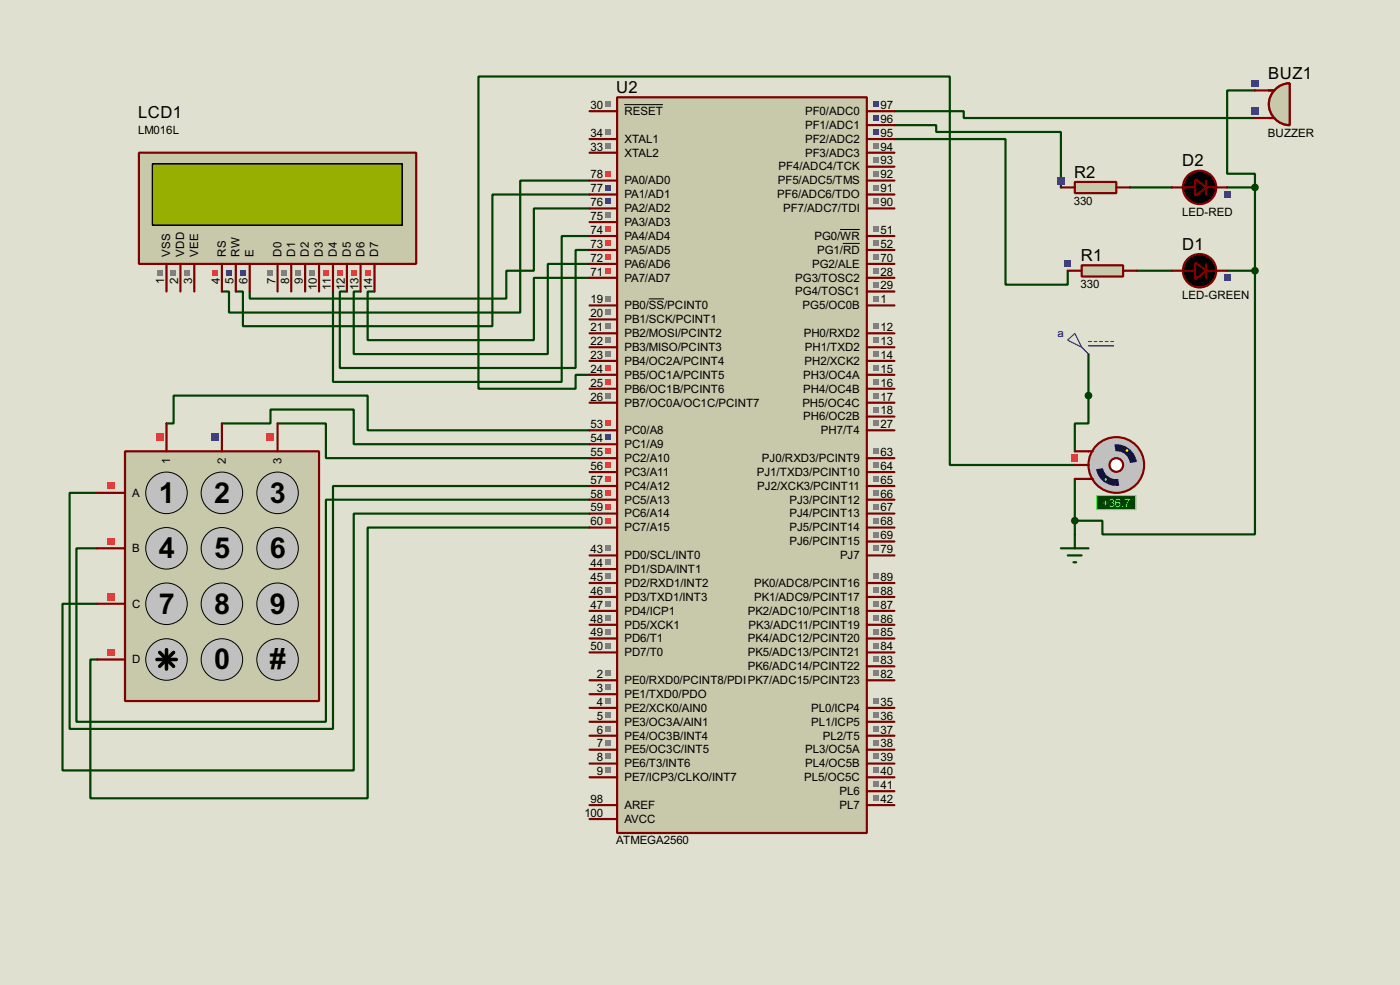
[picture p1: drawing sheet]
<svg xmlns="http://www.w3.org/2000/svg" width="256mm" height="180mm" viewBox="0 0 256 180" stroke-linecap="round" stroke-linejoin="round" font-family="sans-serif">
<path d="M0 0h256.5v180.3h-256.5z" fill="#e0e0d0"/>
<g fill="none" stroke="#004000" stroke-width=".4">
<path d="M229.9 16.6h-5.1v15.2h5.1v2.5M108 38.2h-10.2v11.4h-5v5.1h-47v-1.3M108 35.6h-17.8v24.1h-45.7v-6.3h-1.3M108 33.1h-12.7v24.1h-53.3v-3.8h-1.3M163.9 25.5h20.3v26.6h11.4v-2.5M163.9 20.4h12.7v1.2h53.3M163.9 22.9h7.6v1.3h22.9v10.1M207.1 34.3h7.6M224.8 34.3h5.1M229.9 34.3v15.3M108 50.9h-10.2v11.4h-30.4v-8.9h1.2M108 48.3h-7.6v16.5h-35.6v-11.4h1.3"/>
<path d="M108 45.8h-2.5v21.6h-43.2v-14h1.3M108 43.2h-5.1v26.7h-41.9v-16.5M208.3 49.6h6.4M224.8 49.6h5.1M229.9 49.6v48.2h-27.9v-2.5h-5.1M30.5 77.5h1.3v-5.1h35.6v6.4h40.6M40.7 77.5h8.9v-2.5h15.2v6.3h43.2M50.9 77.5h8.8v6.4h48.3M108 68.6h-2.5v2.6h-17.8v-57.2h86.3v71.1h22.9M199.4 64.8v12.7h-2.5v5.1M108 89h-47v44.4h-48.2v-43.2h5M108 91.5h-48.3v40.6h-45.7v-31.7h3.8"/>
<path d="M108 94h-43.2v47h-53.3v-30.5h6.3M108 96.6h-40.6v49.5h-50.8v-25.4h1.2M196.9 87.7v10.1"/>
</g>
<path d="M25.5 28h50.8v20.3h-50.8z" fill="#c8c8aa" stroke="#800000" stroke-width=".4"/>
<path d="M28 30h45.7v11.2h-45.7z" fill="#324600" stroke="#000" stroke-width=".25"/>
<path d="M28 30h45.7v11.2h-45.7z" fill="#96af00" stroke="#000" stroke-width=".25"/>
<g fill="none" stroke="#800000" stroke-width=".4">
<path d="M30.5 48.3v5.1M33.1 48.3v5.1M35.6 48.3v5.1M40.7 48.3v5.1M43.2 48.3v5.1M45.8 48.3v5.1M50.9 48.3v5.1M53.4 48.3v5.1M55.9 48.3v5.1M58.5 48.3v5.1M61 48.3v5.1M63.6 48.3v5.1"/>
<path d="M66.1 48.3v5.1M68.6 48.3v5.1"/>
</g>
<g fill="#ff4040">
<path d="M66.9 49.5h1v1h-1z"/>
<path d="M64.3 49.5h1v1h-1z"/>
<path d="M61.8 49.5h1v1h-1z"/>
<path d="M59.2 49.5h1.1v1h-1.1z"/>
</g>
<g fill="#808080">
<path d="M56.7 49.5h1v1h-1z"/>
<path d="M54.2 49.5h1v1h-1z"/>
<path d="M51.6 49.5h1v1h-1z"/>
<path d="M49.1 49.5h1v1h-1z"/>
</g>
<g fill="#4040ff">
<path d="M44 49.5h1v1h-1z"/>
<path d="M41.5 49.5h1v1h-1z"/>
</g>
<path d="M38.9 49.5h1v1h-1z" fill="#ff4040"/>
<g fill="#808080">
<path d="M28.8 49.5h1v1h-1z"/>
<path d="M31.3 49.5h1v1h-1z"/>
<path d="M33.8 49.5h1.1v1h-1.1z"/>
</g>
<path d="M113.1 17.8h45.7v134.7h-45.7z" fill="#c8c8aa" stroke="#800000" stroke-width=".4"/>
<g fill="none" stroke="#800000" stroke-width=".4">
<path d="M108 20.4h5.1M108 28h5.1M108 25.5h5.1M108 38.2h5.1M108 35.6h5.1M108 33.1h5.1M158.8 20.4h5.1M158.8 28h5.1M158.8 25.5h5.1M158.8 38.2h5.1M158.8 35.6h5.1M158.8 33.1h5.1"/>
<path d="M158.8 30.5h5.1M158.8 22.9h5.1M108 55.9h5.1M108 58.5h5.1M108 50.9h5.1M108 43.2h5.1M108 45.8h5.1M108 48.3h5.1M108 40.7h5.1M158.8 55.9h5.1M158.8 50.9h5.1M158.8 53.4h5.1"/>
<path d="M158.8 43.2h5.1M158.8 45.8h5.1M158.8 48.3h5.1M108 61h5.1M108 63.6h5.1M108 66.1h5.1M108 68.6h5.1M108 71.2h5.1M108 73.7h5.1M108 78.8h5.1M158.8 61h5.1M158.8 63.6h5.1"/>
<path d="M158.8 66.1h5.1M158.8 68.6h5.1M158.8 71.2h5.1M158.8 73.7h5.1M158.8 76.3h5.1M158.8 78.8h5.1M108 81.3h5.1M108 83.9h5.1M108 86.4h5.1M108 89h5.1M108 91.5h5.1M108 94h5.1"/>
<path d="M108 96.6h5.1M158.8 83.9h5.1M158.8 86.4h5.1M158.8 89h5.1M158.8 91.5h5.1M158.8 94h5.1M158.8 96.6h5.1M158.8 99.1h5.1M108 101.7h5.1M108 104.2h5.1M108 106.7h5.1M108 109.3h5.1"/>
<path d="M108 111.8h5.1M108 114.4h5.1M108 116.9h5.1M108 119.4h5.1M158.8 101.7h5.1M158.8 106.7h5.1M158.8 109.3h5.1M158.8 111.8h5.1M158.8 114.4h5.1M158.8 116.9h5.1M158.8 119.4h5.1M108 124.5h5.1"/>
<path d="M108 127.1h5.1M108 129.6h5.1M108 132.1h5.1M108 134.7h5.1M108 137.2h5.1M108 139.8h5.1M158.8 124.5h5.1M158.8 129.6h5.1M158.8 132.1h5.1M158.8 134.7h5.1M158.8 137.2h5.1M158.8 139.8h5.1"/>
<path d="M158.8 122h5.1M108 142.3h5.1M108 147.4h5.1M108 149.9h5.1M158.8 142.3h5.1M158.8 144.8h5.1M158.8 147.4h5.1"/>
</g>
<path d="M114.4 19.2h7.1M118.9 54.7h2.8M153.9 42h3.6M154.4 44.6h3.1" fill="none" stroke="#000" stroke-width=".18"/>
<g fill="#808080">
<path d="M159.9 54.2h1.1v1h-1.1z"/>
<path d="M110.9 122.7h1v1.1h-1z"/>
<path d="M110.9 125.3h1v1h-1z"/>
<path d="M110.9 127.8h1v1h-1z"/>
<path d="M110.9 130.4h1v1h-1z"/>
<path d="M110.9 132.9h1v1h-1z"/>
<path d="M110.9 135.4h1v1.1h-1z"/>
<path d="M110.9 138h1v1h-1z"/>
<path d="M110.9 140.5h1v1h-1z"/>
<path d="M159.9 59.2h1.1v1.1h-1.1z"/>
<path d="M159.9 61.8h1.1v1h-1.1z"/>
<path d="M159.9 64.3h1.1v1h-1.1z"/>
<path d="M159.9 66.9h1.1v1h-1.1z"/>
<path d="M159.9 69.4h1.1v1h-1.1z"/>
<path d="M159.9 71.9h1.1v1.1h-1.1z"/>
<path d="M159.9 74.5h1.1v1h-1.1z"/>
<path d="M110.9 54.2h1v1h-1z"/>
<path d="M110.9 56.7h1v1h-1z"/>
<path d="M110.9 59.2h1v1.1h-1z"/>
<path d="M110.9 61.8h1v1h-1z"/>
<path d="M110.9 64.3h1v1h-1z"/>
</g>
<g fill="#ff4040">
<path d="M110.9 66.9h1v1h-1z"/>
<path d="M110.9 69.4h1v1h-1z"/>
</g>
<g fill="#808080">
<path d="M110.9 71.9h1v1.1h-1z"/>
<path d="M159.9 77h1.1v1h-1.1z"/>
<path d="M159.9 49.1h1.1v1h-1.1z"/>
<path d="M159.9 51.6h1.1v1h-1.1z"/>
<path d="M110.9 18.6h1v1h-1z"/>
<path d="M110.9 26.2h1v1h-1z"/>
<path d="M110.9 23.7h1v1h-1z"/>
<path d="M159.9 127.8h1.1v1h-1.1z"/>
<path d="M159.9 130.4h1.1v1h-1.1z"/>
<path d="M159.9 132.9h1.1v1h-1.1z"/>
<path d="M159.9 135.4h1.1v1.1h-1.1z"/>
<path d="M159.9 138h1.1v1h-1.1z"/>
<path d="M159.9 140.5h1.1v1h-1.1z"/>
<path d="M159.9 143.1h1.1v1h-1.1z"/>
<path d="M159.9 145.6h1.1v1h-1.1z"/>
<path d="M110.9 99.9h1v1h-1z"/>
<path d="M110.9 102.4h1v1h-1z"/>
<path d="M110.9 105h1v1h-1z"/>
<path d="M110.9 107.5h1v1h-1z"/>
<path d="M110.9 110h1v1.1h-1z"/>
<path d="M110.9 112.6h1v1h-1z"/>
<path d="M110.9 115.1h1v1h-1z"/>
<path d="M110.9 117.7h1v1h-1z"/>
<path d="M159.9 41.5h1.1v1h-1.1z"/>
<path d="M159.9 44h1.1v1h-1.1z"/>
</g>
<path d="M110.9 77h1v1h-1z" fill="#ff4040"/>
<path d="M110.9 79.6h1v1h-1z" fill="#4040ff"/>
<g fill="#ff4040">
<path d="M110.9 82.1h1v1h-1z"/>
<path d="M110.9 84.6h1v1.1h-1z"/>
<path d="M110.9 87.2h1v1h-1z"/>
<path d="M110.9 89.7h1v1h-1z"/>
<path d="M110.9 92.3h1v1h-1z"/>
<path d="M110.9 94.8h1v1h-1z"/>
</g>
<g fill="#808080">
<path d="M159.9 82.1h1.1v1h-1.1z"/>
<path d="M159.9 84.6h1.1v1.1h-1.1z"/>
<path d="M159.9 87.2h1.1v1h-1.1z"/>
<path d="M159.9 89.7h1.1v1h-1.1z"/>
<path d="M159.9 92.3h1.1v1h-1.1z"/>
<path d="M159.9 94.8h1.1v1h-1.1z"/>
<path d="M159.9 97.3h1.1v1.1h-1.1z"/>
<path d="M159.9 46.5h1.1v1.1h-1.1z"/>
</g>
<g fill="#ff4040">
<path d="M110.9 49.1h1v1h-1z"/>
<path d="M110.9 46.5h1v1.1h-1z"/>
<path d="M110.9 44h1v1h-1z"/>
<path d="M110.9 41.5h1v1h-1z"/>
</g>
<path d="M110.9 38.9h1v1h-1z" fill="#808080"/>
<g fill="#4040ff">
<path d="M110.9 36.4h1v1h-1z"/>
<path d="M110.9 33.8h1v1.1h-1z"/>
</g>
<path d="M110.9 31.3h1v1h-1z" fill="#ff4040"/>
<g fill="#808080">
<path d="M159.9 99.9h1.1v1h-1.1z"/>
<path d="M159.9 122.7h1.1v1.1h-1.1z"/>
<path d="M159.9 120.2h1.1v1h-1.1z"/>
<path d="M159.9 117.7h1.1v1h-1.1z"/>
<path d="M159.9 115.1h1.1v1h-1.1z"/>
<path d="M159.9 112.6h1.1v1h-1.1z"/>
<path d="M159.9 110h1.1v1.1h-1.1z"/>
<path d="M159.9 107.5h1.1v1h-1.1z"/>
<path d="M159.9 105h1.1v1h-1.1z"/>
<path d="M159.9 36.4h1.1v1h-1.1z"/>
<path d="M159.9 33.8h1.1v1.1h-1.1z"/>
<path d="M159.9 31.3h1.1v1h-1.1z"/>
<path d="M159.9 28.8h1.1v1h-1.1z"/>
<path d="M159.9 26.2h1.1v1h-1.1z"/>
</g>
<g fill="#4040ff">
<path d="M159.9 23.7h1.1v1h-1.1z"/>
<path d="M159.9 21.1h1.1v1.1h-1.1z"/>
<path d="M159.9 18.6h1.1v1h-1.1z"/>
</g>
<path d="M22.9 82.6h35.6v45.7h-35.6z" fill="#c8c8aa" stroke="#800000" stroke-width=".4"/>
<g fill="#c0c0c0" stroke="#000" stroke-width=".18">
<circle cx="30.5" cy="90.2" r="3.8"/>
<circle cx="40.6" cy="90.2" r="3.8"/>
<circle cx="50.8" cy="90.2" r="3.8"/>
<circle cx="30.5" cy="100.4" r="3.8"/>
<circle cx="40.6" cy="100.4" r="3.8"/>
<circle cx="50.8" cy="100.4" r="3.8"/>
<circle cx="30.5" cy="110.5" r="3.8"/>
<circle cx="40.6" cy="110.5" r="3.8"/>
<circle cx="50.8" cy="110.5" r="3.8"/>
<circle cx="30.5" cy="120.7" r="3.8"/>
<circle cx="40.6" cy="120.7" r="3.8"/>
<circle cx="50.8" cy="120.7" r="3.8"/>
</g>
<path d="M29.3 119.4l2.5 2.6M30.5 118.9v3.6M31.8 119.4l-2.5 2.6M28.8 120.7h3.5" fill="none" stroke="#000" stroke-width=".65"/>
<path d="M30.5 77.5v5.1M40.7 77.5v5.1M50.9 77.5v5.1M17.8 90.2h5.1M17.8 100.4h5.1M17.8 110.5h5.1M17.8 120.7h5.1" fill="none" stroke="#800000" stroke-width=".4"/>
<path d="M28.6 79.4h1.3v1.3h-1.3z" fill="#ff4040"/>
<path d="M38.8 79.4h1.3v1.3h-1.3z" fill="#4040ff"/>
<g fill="#ff4040">
<path d="M48.9 79.4h1.3v1.3h-1.3z"/>
<path d="M19.7 88.3h1.3v1.3h-1.3z"/>
<path d="M19.7 98.5h1.3v1.2h-1.3z"/>
<path d="M19.7 108.6h1.3v1.3h-1.3z"/>
<path d="M19.7 118.8h1.3v1.3h-1.3z"/>
</g>
<circle cx="204.5" cy="85.1" r="5.1" fill="#c0c0c0" stroke="#800000" stroke-width=".4"/>
<circle cx="204.5" cy="85.1" r="1.25" fill="#feffff" stroke="#800000" stroke-width=".4"/>
<path d="M199.4 82.6h.8M199.4 87.7h.8" fill="none" stroke="#800000" stroke-width=".4"/>
<path d="M207 84.8l1.3-.2a3.7 3.7 0 0 1-3.2 4.3l-.2-1.2a2.51 2.51 0 0 0 2.1-2.9z" fill-rule="evenodd" fill="#c0c0c0" stroke="#c0c0c0" stroke-width=".4"/>
<g fill="#000080">
<path d="M200.8 85.7l1.2-.2a2.5 2.5 0 0 0 2.9 2.2l.2 1.2a3.8 3.8 0 0 1-4.3-3.2z" fill-rule="evenodd"/>
<path d="M204 81.4a3.8 3.8 0 0 1 4.3 3.2l-1.3 .2a2.5 2.5 0 0 0-2.8-2.2z" fill-rule="evenodd"/>
</g>
<path d="M201.9 82.3l1.3-.8 .8-.1 .2 1.2a2.48 2.48 0 0 0-2.2 2.9l-1.2 .2a3.7 3.7 0 0 1 1.1-3.4z" fill-rule="evenodd" fill="#c0c0c0" stroke="#c0c0c0" stroke-width=".4"/>
<circle cx="206.5" cy="82.5" r=".25" fill="#ff0"/>
<circle cx="202.6" cy="87.8" r=".25" fill="#0f0"/>
<path d="M201 90.7h7.1v2.6h-7.1z" fill="#004000" stroke="#0f0" stroke-width=".2"/>
<path d="M196.9 85.1h2.5M196.9 82.6h2.5M196.9 87.7h2.5" fill="none" stroke="#800000" stroke-width=".4"/>
<path d="M196.3 83.2h1.2v1.3h-1.2z" fill="#ff4040"/>
<path d="M196.9 97.8v2.6M194.4 100.4h5M195.6 101.7h2.6M196.7 102.9h.5" fill="none" stroke="#004000" stroke-width=".4"/>
<path d="M195.6 62.3l1.3-1.3 1.3 2.6zM198.2 63.6l1.2 1.2M199.4 62.5h.6M199.4 63.3h4.6M200.5 62.5h.5M201.5 62.5h.5M202.5 62.5h.5M203.5 62.5h.5" fill="none" stroke="#0000c0" stroke-width=".2"/>
<path d="M233.6 16.4a3.8 3.8 0 0 1 2.7-1.1v7.6a3.8 3.8 0 0 1-3.5-2.4 3.8 3.8 0 0 1 .8-4.1z" fill-rule="evenodd" fill="#c8c8aa" stroke="#800000" stroke-width=".4"/>
<path d="M232.5 16.6h1M232.5 21.6h1" fill="none" stroke="#800000" stroke-width=".4"/>
<path d="M233.6 16.4a3.8 3.8 0 0 1 2.7-1.1v7.6a3.8 3.8 0 0 1-3.5-2.4 3.8 3.8 0 0 1 .8-4.1z" fill-rule="evenodd" fill="#c8c8aa" stroke="#800000" stroke-width=".4"/>
<path d="M229.9 16.6h3.6M229.9 21.6h3.6" fill="none" stroke="#800000" stroke-width=".4"/>
<g fill="#4040ff">
<path d="M229.3 19.7h1.3v1.3h-1.3z"/>
<path d="M229.3 14.7h1.3v1.2h-1.3z"/>
</g>
<circle cx="199.4" cy="72.4" r=".5" fill="#004000" stroke="#004000" stroke-width=".4"/>
<g fill="#000" stroke="#800000" stroke-width=".4">
<path d="M219 48.1l2 1.5-2 1.5z"/>
<circle cx="219.7" cy="49.6" r="3.1"/>
</g>
<path d="M214.7 49.6h4.3M221 48.3v2.6M221 49.6h3.8" fill="none" stroke="#800000" stroke-width=".4"/>
<path d="M224.2 50.2h1.3v1.3h-1.3z" fill="#4040ff"/>
<path d="M198.2 48.6h7.6v2h-7.6z" fill="#c8c8aa" stroke="#800000" stroke-width=".4"/>
<path d="M195.6 49.6h2.6M205.8 49.6h2.5" fill="none" stroke="#800000" stroke-width=".4"/>
<path d="M195 47.7h1.3v1.2h-1.3z" fill="#4040ff"/>
<g fill="#000" stroke="#800000" stroke-width=".4">
<path d="M219 32.8l2 1.5-2 1.6z"/>
<circle cx="219.7" cy="34.3" r="3.1"/>
</g>
<path d="M214.7 34.3h4.3M221 33.1v2.5M221 34.3h3.8" fill="none" stroke="#800000" stroke-width=".4"/>
<path d="M224.2 35h1.3v1.2h-1.3z" fill="#4040ff"/>
<path d="M196.9 33.3h7.6v2.1h-7.6z" fill="#c8c8aa" stroke="#800000" stroke-width=".4"/>
<path d="M194.4 34.3h2.5M204.5 34.3h2.6" fill="none" stroke="#800000" stroke-width=".4"/>
<path d="M193.7 32.4h1.3v1.3h-1.3z" fill="#4040ff"/>
<g fill="#004000" stroke="#004000" stroke-width=".4">
<circle cx="229.9" cy="34.3" r=".5"/>
<circle cx="229.9" cy="49.6" r=".5"/>
<circle cx="196.9" cy="95.3" r=".5"/>
</g>
<g font-size="5.9">
<text x="29.1" y="92">1</text>
<text x="39.3" y="92">2</text>
<text x="49.5" y="92">3</text>
<text x="29.1" y="102.2">4</text>
<text x="39.3" y="102.2">5</text>
<text x="49.5" y="102.2">6</text>
<text x="29.1" y="112.3">7</text>
<text x="39.3" y="112.3">8</text>
<text x="49.5" y="112.3">9</text>
<text x="39.3" y="122.5">0</text>
<text x="49.5" y="122.5">#</text>
</g>
<g font-size="3.4">
<text x="112.9" y="17">U2</text>
<text x="232.3" y="14.5">BUZ1</text>
<text x="25.3" y="21.7">LCD1</text>
<text x="196.8" y="32.5">R2</text>
<text x="216.6" y="30.5">D2</text>
<text x="198" y="47.8">R1</text>
<text x="216.6" y="45.7">D1</text>
</g>
<g font-size="2.4">
<text x="108.2" y="19.9">30</text>
<text x="114.4" y="21">RESET</text>
<text x="147.5" y="23.6">PF1/ADC1</text>
<text x="147.5" y="21">PF0/ADC0</text>
<text x="161.3" y="22.5">96</text>
<text x="161.3" y="19.9">97</text>
<text x="25.3" y="24.6">LM016L</text>
<text x="108.2" y="27.5">33</text>
<text x="108.2" y="25">34</text>
<text x="114.4" y="28.6">XTAL2</text>
<text x="114.4" y="26.1">XTAL1</text>
<text x="147.5" y="28.6">PF3/ADC3</text>
<text x="147.5" y="26.1">PF2/ADC2</text>
<text x="161.3" y="27.5">94</text>
<text x="161.3" y="25">95</text>
<text x="232.3" y="25">BUZZER</text>
<text x="108.2" y="35.2">77</text>
<text x="108.2" y="32.6">78</text>
<text x="114.4" y="33.8">PA0/AD0</text>
<text x="142.5" y="33.8">PF5/ADC5/TMS</text>
<text x="142.6" y="31.2">PF4/ADC4/TCK</text>
<text x="161.3" y="35.2">91</text>
<text x="161.3" y="32.6">92</text>
<text x="161.3" y="30.1">93</text>
<text x="108.2" y="40.2">75</text>
<text x="108.2" y="37.7">76</text>
<text x="114.4" y="41.3">PA3/AD3</text>
<text x="114.4" y="38.8">PA2/AD2</text>
<text x="114.4" y="36.3">PA1/AD1</text>
<text x="142.4" y="36.3">PF6/ADC6/TDO</text>
<text x="143.5" y="38.8">PF7/ADC7/TDI</text>
<text x="161.3" y="37.7">90</text>
<text x="196.7" y="37.4">330</text>
<text x="216.5" y="39.5">LED-RED</text>
<text x="31.2" y="47" transform="rotate(-90 31.2 47)">VSS</text>
<text x="33.8" y="47" transform="rotate(-90 33.8 47)">VDD</text>
<text x="36.3" y="47" transform="rotate(-90 36.3 47)">VEE</text>
<text x="41.4" y="47" transform="rotate(-90 41.4 47)">RS</text>
<text x="43.9" y="47" transform="rotate(-90 43.9 47)">RW</text>
<text x="46.5" y="47" transform="rotate(-90 46.5 47)">E</text>
<text x="51.6" y="47" transform="rotate(-90 51.6 47)">D0</text>
<text x="54.1" y="47" transform="rotate(-90 54.1 47)">D1</text>
<text x="56.6" y="47" transform="rotate(-90 56.6 47)">D2</text>
<text x="59.2" y="47" transform="rotate(-90 59.2 47)">D3</text>
<text x="61.7" y="47" transform="rotate(-90 61.7 47)">D4</text>
<text x="64.3" y="47" transform="rotate(-90 64.3 47)">D5</text>
<text x="66.8" y="47" transform="rotate(-90 66.8 47)">D6</text>
<text x="69.3" y="47" transform="rotate(-90 69.3 47)">D7</text>
<text x="108.2" y="47.9">72</text>
<text x="108.2" y="45.4">73</text>
<text x="108.2" y="42.8">74</text>
<text x="114.4" y="46.5">PA5/AD5</text>
<text x="114.4" y="43.9">PA4/AD4</text>
<text x="149.2" y="43.9">PG0/WR</text>
<text x="149.7" y="46.5">PG1/RD</text>
<text x="161.3" y="42.8">51</text>
<text x="161.3" y="45.4">52</text>
<text x="161.3" y="47.9">70</text>
<text x="30.1" y="52" transform="rotate(-90 30.1 52)">1</text>
<text x="32.7" y="52" transform="rotate(-90 32.7 52)">2</text>
<text x="35.2" y="52" transform="rotate(-90 35.2 52)">3</text>
<text x="40.3" y="52" transform="rotate(-90 40.3 52)">4</text>
<text x="42.8" y="52" transform="rotate(-90 42.8 52)">5</text>
<text x="45.3" y="52" transform="rotate(-90 45.3 52)">6</text>
<text x="50.4" y="52" transform="rotate(-90 50.4 52)">7</text>
<text x="53" y="52" transform="rotate(-90 53 52)">8</text>
<text x="55.5" y="52" transform="rotate(-90 55.5 52)">9</text>
<text x="58.1" y="53.2" transform="rotate(-90 58.1 53.2)">10</text>
<text x="60.6" y="53" transform="rotate(-90 60.6 53)">11</text>
<text x="63.1" y="53.2" transform="rotate(-90 63.1 53.2)">12</text>
<text x="65.7" y="53.2" transform="rotate(-90 65.7 53.2)">13</text>
<text x="68.2" y="53.2" transform="rotate(-90 68.2 53.2)">14</text>
<text x="108.2" y="50.4">71</text>
<text x="114.4" y="51.5">PA7/AD7</text>
<text x="114.4" y="49">PA6/AD6</text>
<text x="145.7" y="51.5">PG3/TOSC2</text>
<text x="148.8" y="49">PG2/ALE</text>
<text x="161.3" y="50.4">28</text>
<text x="161.3" y="52.9">29</text>
<text x="198" y="52.7">330</text>
<text x="108.2" y="55.5">19</text>
<text x="108.2" y="58.1">20</text>
<text x="114.4" y="56.6">PB0/SS/PCINT0</text>
<text x="114.4" y="59.2">PB1/SCK/PCINT1</text>
<text x="145.7" y="54">PG4/TOSC1</text>
<text x="147" y="56.6">PG5/OC0B</text>
<text x="161.3" y="55.5">1</text>
<text x="216.5" y="54.7">LED-GREEN</text>
<text x="108.2" y="60.6">21</text>
<text x="108.2" y="63.1">22</text>
<text x="108.2" y="65.6">23</text>
<text x="114.4" y="61.7">PB2/MOSI/PCINT2</text>
<text x="114.4" y="64.2">PB3/MISO/PCINT3</text>
<text x="147.2" y="61.7">PH0/RXD2</text>
<text x="147.4" y="64.2">PH1/TXD2</text>
<text x="161.3" y="60.6">12</text>
<text x="161.3" y="63.1">13</text>
<text x="161.3" y="65.6">14</text>
<text x="108.2" y="68.2">24</text>
<text x="108.2" y="70.8">25</text>
<text x="114.4" y="66.7">PB4/OC2A/PCINT4</text>
<text x="114.4" y="69.3">PB5/OC1A/PCINT5</text>
<text x="114.4" y="71.9">PB6/OC1B/PCINT6</text>
<text x="147.1" y="69.3">PH3/OC4A</text>
<text x="147.1" y="71.9">PH4/OC4B</text>
<text x="147.4" y="66.7">PH2/XCK2</text>
<text x="161.3" y="68.2">15</text>
<text x="161.3" y="70.8">16</text>
<text x="108.2" y="73.3">26</text>
<text x="114.4" y="74.4">PB7/OC0A/OC1C/PCINT7</text>
<text x="147" y="74.4">PH5/OC4C</text>
<text x="147.1" y="76.9">PH6/OC2B</text>
<text x="161.3" y="73.3">17</text>
<text x="161.3" y="75.8">18</text>
<text x="108.2" y="78.3">53</text>
<text x="108.2" y="80.9">54</text>
<text x="108.2" y="83.5">55</text>
<text x="114.4" y="79.5">PC0/A8</text>
<text x="114.4" y="82">PC1/A9</text>
<text x="150.4" y="79.5">PH7/T4</text>
<text x="161.3" y="78.3">27</text>
<text x="161.3" y="83.5">63</text>
<text x="31.2" y="85" transform="rotate(-90 31.2 85)">1</text>
<text x="41.4" y="85" transform="rotate(-90 41.4 85)">2</text>
<text x="51.6" y="85" transform="rotate(-90 51.6 85)">3</text>
<text x="108.2" y="86">56</text>
<text x="108.2" y="88.5">57</text>
<text x="114.4" y="84.6">PC2/A10</text>
<text x="114.4" y="87.1">PC3/A11</text>
<text x="114.4" y="89.6">PC4/A12</text>
<text x="138.6" y="87.1">PJ1/TXD3/PCINT10</text>
<text x="138.7" y="89.6">PJ2/XCK3/PCINT11</text>
<text x="139.6" y="84.6">PJ0/RXD3/PCINT9</text>
<text x="161.3" y="86">64</text>
<text x="161.3" y="88.5">65</text>
<text x="24.2" y="90.9">A</text>
<text x="108.2" y="91.1">58</text>
<text x="108.2" y="93.6">59</text>
<text x="114.4" y="92.2">PC5/A13</text>
<text x="114.4" y="94.7">PC6/A14</text>
<text x="144.6" y="92.2">PJ3/PCINT12</text>
<text x="144.6" y="94.7">PJ4/PCINT13</text>
<text x="161.3" y="91.1">66</text>
<text x="161.3" y="93.6">67</text>
<text x="24.2" y="101.1">B</text>
<text x="108.2" y="101.2">43</text>
<text x="108.2" y="96.2">60</text>
<text x="114.4" y="97.3">PC7/A15</text>
<text x="144.6" y="97.3">PJ5/PCINT14</text>
<text x="144.6" y="99.8">PJ6/PCINT15</text>
<text x="161.3" y="96.2">68</text>
<text x="161.3" y="98.7">69</text>
<text x="161.3" y="101.2">79</text>
<text x="108.2" y="103.8">44</text>
<text x="108.2" y="106.3">45</text>
<text x="114.4" y="102.4">PD0/SCL/INT0</text>
<text x="114.4" y="104.9">PD1/SDA/INT1</text>
<text x="114.4" y="107.4">PD2/RXD1/INT2</text>
<text x="138.1" y="107.4">PK0/ADC8/PCINT16</text>
<text x="153.9" y="102.4">PJ7</text>
<text x="161.3" y="106.3">89</text>
<text x="24.2" y="111.2">C</text>
<text x="108.2" y="108.9">46</text>
<text x="108.2" y="111.4">47</text>
<text x="108.2" y="114">48</text>
<text x="114.4" y="110">PD3/TXD1/INT3</text>
<text x="114.4" y="112.5">PD4/ICP1</text>
<text x="137" y="112.5">PK2/ADC10/PCINT18</text>
<text x="138.1" y="110">PK1/ADC9/PCINT17</text>
<text x="161.3" y="114">86</text>
<text x="161.3" y="111.4">87</text>
<text x="161.3" y="108.9">88</text>
<text x="108.2" y="116.5">49</text>
<text x="108.2" y="119">50</text>
<text x="114.4" y="115.1">PD5/XCK1</text>
<text x="114.4" y="117.6">PD6/T1</text>
<text x="137" y="117.6">PK4/ADC12/PCINT20</text>
<text x="137.1" y="115.1">PK3/ADC11/PCINT19</text>
<text x="161.3" y="119">84</text>
<text x="161.3" y="116.5">85</text>
<text x="24.2" y="121.4">D</text>
<text x="109.4" y="124.1">2</text>
<text x="114.4" y="125.2">PE0/RXD0/PCINT8/PDIPK7/ADC15/PCINT23</text>
<text x="114.4" y="120.1">PD7/T0</text>
<text x="137" y="122.7">PK6/ADC14/PCINT22</text>
<text x="137" y="120.1">PK5/ADC13/PCINT21</text>
<text x="161.3" y="124.1">82</text>
<text x="161.3" y="121.6">83</text>
<text x="109.4" y="126.7">3</text>
<text x="109.4" y="129.2">4</text>
<text x="109.4" y="131.7">5</text>
<text x="114.4" y="127.8">PE1/TXD0/PDO</text>
<text x="114.4" y="130.3">PE2/XCK0/AIN0</text>
<text x="148.6" y="130.3">PL0/ICP4</text>
<text x="161.3" y="129.2">35</text>
<text x="161.3" y="131.7">36</text>
<text x="109.4" y="134.3">6</text>
<text x="109.4" y="136.8">7</text>
<text x="114.4" y="132.8">PE3/OC3A/AIN1</text>
<text x="114.4" y="135.4">PE4/OC3B/INT4</text>
<text x="114.4" y="137.9">PE5/OC3C/INT5</text>
<text x="147.5" y="137.9">PL3/OC5A</text>
<text x="148.6" y="132.8">PL1/ICP5</text>
<text x="150.7" y="135.4">PL2/T5</text>
<text x="161.3" y="134.3">37</text>
<text x="161.3" y="136.8">38</text>
<text x="109.4" y="139.4">8</text>
<text x="109.4" y="141.9">9</text>
<text x="114.4" y="140.5">PE6/T3/INT6</text>
<text x="114.4" y="143">PE7/ICP3/CLKO/INT7</text>
<text x="147.3" y="143">PL5/OC5C</text>
<text x="147.5" y="140.5">PL4/OC5B</text>
<text x="161.3" y="139.4">39</text>
<text x="161.3" y="141.9">40</text>
<text x="107.1" y="149.5">100</text>
<text x="108.2" y="147">98</text>
<text x="114.4" y="148.1">AREF</text>
<text x="153.8" y="145.5">PL6</text>
<text x="153.8" y="148.1">PL7</text>
<text x="161.3" y="144.4">41</text>
<text x="161.3" y="147">42</text>
<text x="112.9" y="154.6">ATMEGA2560</text>
<text x="114.4" y="150.6">AVCC</text>
</g>
<text font-size="2.4" fill="#0000c0" x="193.7" y="61.7">a</text>
<text font-size="2.4" fill="#0f0" x="201.9" y="92.7">+36.7</text>
</svg>
